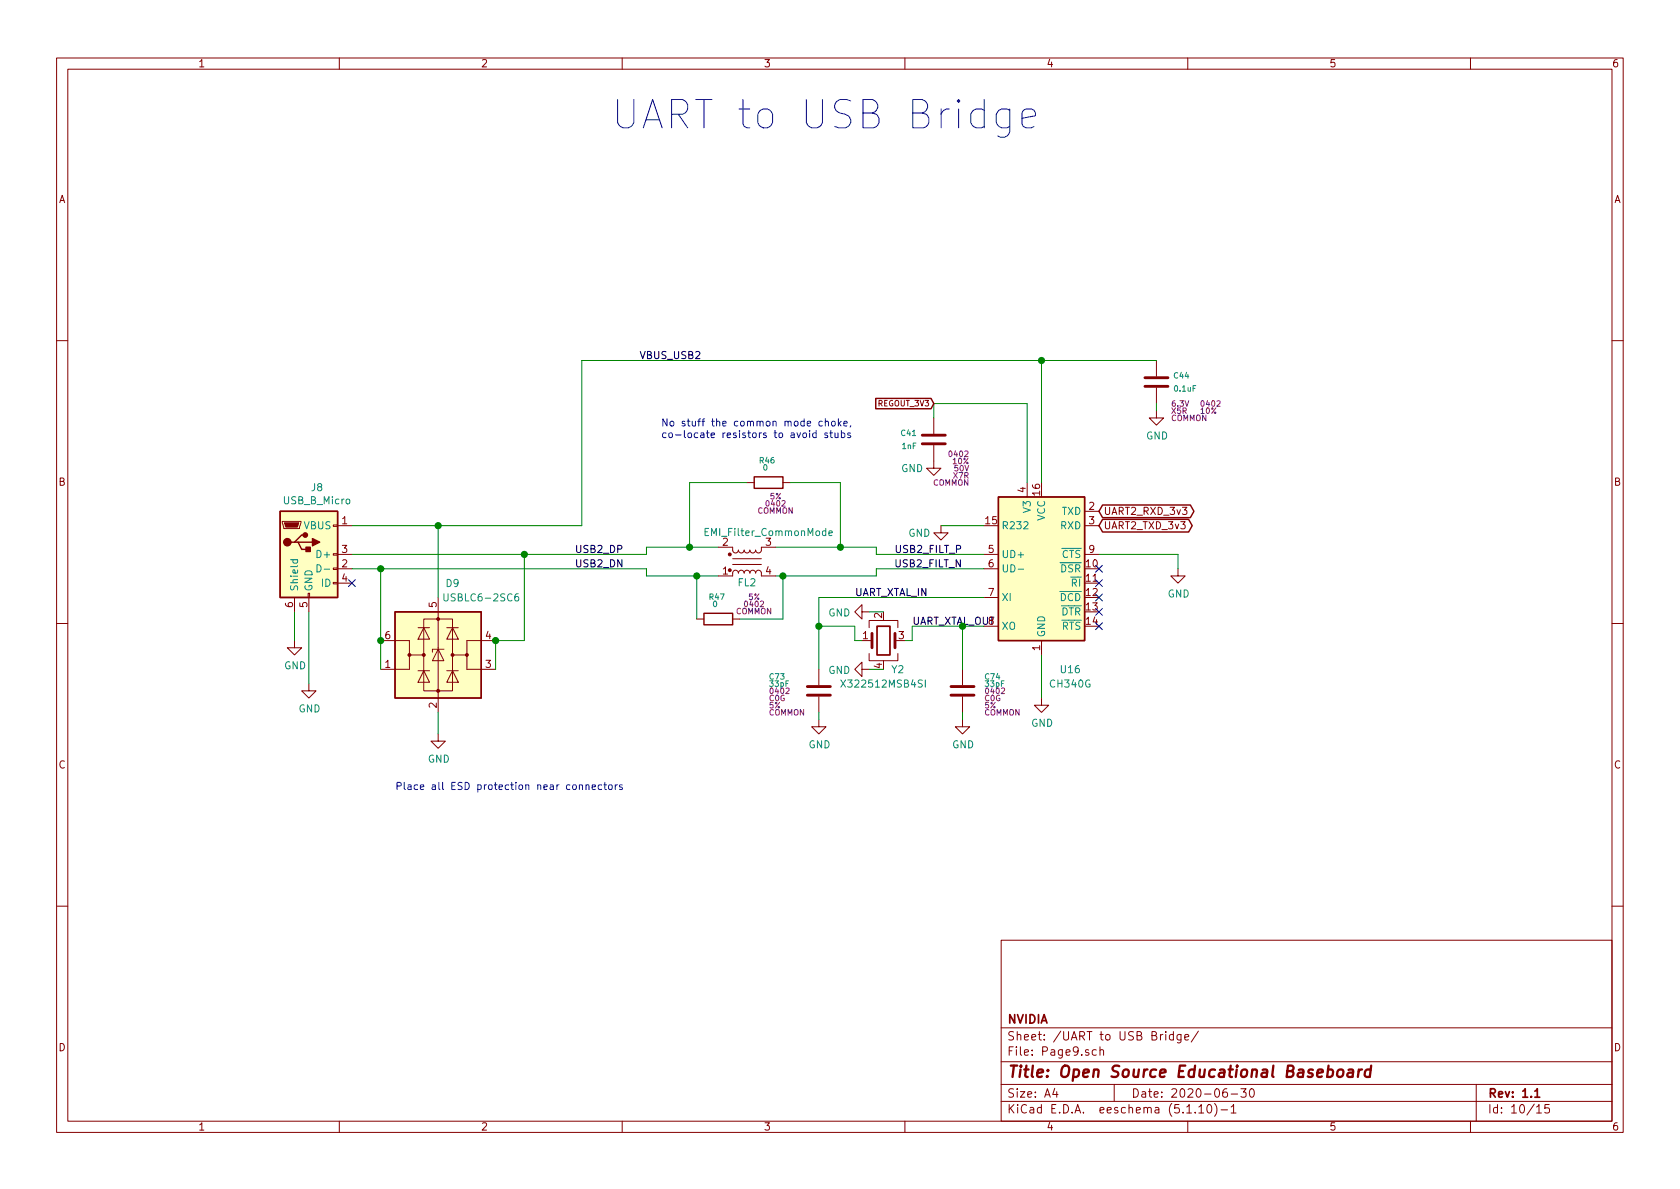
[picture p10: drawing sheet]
<svg xmlns="http://www.w3.org/2000/svg" width="297mm" height="210mm" viewBox="0 0 297 210" stroke-linecap="round" stroke-linejoin="round" font-family="sans-serif">
<g fill="none" stroke="#840000" stroke-width=".18">
<path d="M10 10.3h277v189.9h-277zM12 12.2h273v186.1h-273zM60 10.3v1.9M110 10.3v1.9M160 10.3v1.9M210 10.3v1.9M260 10.3v1.9M10 60.2h2M165.1 78.7v4.1h-1.3l1.3 1.3 1.3-1.3h-1.3M165.1 73.9v2.8M204.5 72.6v1.3h1.2l-1.2 1.3-1.3-1.3h1.3M204.5 63.7v2.8"/>
<path d="M204.5 68.6v2.8M285 60.2h2M49.9 92.2h3.3v.3l-.2 1h-2.8zM58.9 97.9h.8v.3h-.8zM58.9 92.8h.8v.3h-.8zM59.7 93h2.5M59.7 98h2.5M127 96.8h2.5l.1 .7 .4 .3 .4-.1 .2-.4 .1 .3 .3 .2 .4-.1 .2-.4 .1 .3 .3 .2 .4-.1 .2-.4 .3 .5 .5-.1 .2-.4 .2 .4 .4 .1 .4-.3v-.7h2.6M129.5 99.8h5.1M129.5 98.8h5.1M132.1 85.3h1.2M138.4 85.3h1.3"/>
<path d="M166.4 93v1.2h1.2l-1.2 1.3-1.3-1.3h1.3M174 98h2.5M181.6 85.3v2.6M191.8 90.4h2.5M191.8 93h2.5M191.8 98h2.5M10 110.3h2M52.1 113.3v1.2h1.2l-1.2 1.3-1.3-1.3h1.3M52.1 105.7v2.5M54.5 104.9h.2v.8h-.2zM54.6 105.7v2.5M58.9 103h.8v.2h-.8z"/>
<path d="M58.9 100.5h.8v.2h-.8zM59.7 100.6h2.5M59.7 103.1h2.5M67.3 113.3h5.1v2.5h2.5M72.4 115.8v2.6h-5.1M73.9 118.6h2M73.9 111h2M74.9 109.5h5.1v12.7h-5.1zM74.9 118.6l1 2h-2zM74.9 111l1 2h-2zM77.5 114.8l1 2h-2zM77.5 105.7v20.3"/>
<path d="M78.5 114.8h-2v.5M79 118.6h2M79 111h2M80 118.6l1 2h-2zM80 111l1 2h-2zM82.5 115.8v2.6h5.1M87.6 113.3h-5.1v2.5h-2.5M123.2 109.5h1.3M127 101.8h2.5l.1-.6 .3-.4 .5 .2 .2 .3 .1-.3 .3-.2 .4 .2 .2 .3 .1-.3 .3-.2 .4 .2 .2 .3 .1-.3 .3-.2 .4 .2 .2 .3 .2-.4 .4-.1 .4 .4v.6h2.6M129.5 109.5h1.3M144.8 118.4v2.8M152.4 108.2v-1.3l-1.3 1.3 1.3 1.3v-1.3h1.3"/>
<path d="M152.4 118.4v-1.3l-1.3 1.3 1.3 1.2v-1.2h1.3M153.7 115.6v1.2h5v-1.2M153.7 111v-1.3h5v1.3M153.7 113.3h.5M158.2 113.3h.5M170.2 118.4v2.8M174 100.6h2.5M174 105.7h2.5M184.1 113.3v2.5M208.3 100.6v1.2h1.2l-1.2 1.3-1.3-1.3h1.3M285 110.3h2M54.6 120.9v1.3h1.3l-1.3 1.2-1.3-1.2h1.3"/>
<path d="M77.5 129.8v1.3h1.2l-1.2 1.2-1.3-1.2h1.3M144.8 127.2v1.3h1.2l-1.2 1.3-1.3-1.3h1.3M144.8 123.2v2.8M170.2 127.2v1.3h1.2l-1.2 1.3-1.3-1.3h1.3M170.2 123.2v2.8M184.1 123.4v1.3h1.3l-1.3 1.3-1.2-1.3h1.2M10 160.2h2M177 166.3h108v32h-108zM285 160.2h2M60 198.3v1.9M110 198.3v1.9M160 198.3v1.9"/>
<path d="M177 194.8h108M177 191.8h108M177 187.8h108M177 181.8h108M186.5 192.5l-.4 1h1M186.8 193v1M193.8 185.7l-.4-.1-.3 .3 .1 .6 .2 .1 .4-.1M194.5 185.7l.2-.1 .3 .1 .1 .9M194.5 185.1v1.5M197 191.8v3M206.1 182.4v.2M206.1 182.9v1"/>
<path d="M207.5 183l-.5-.1-.2 .3v.6l.2 .1 .5-.1M207.5 182.4v1.5M208.8 182.9v1.4l-.3 .1-.3-.1M208.8 183l-.4-.1-.3 .3 .1 .6 .2 .1 .4-.1M209.5 183.4l.7-.1-.1-.3-.4-.1-.2 .2v.7h.6M210 198.3v1.9M211.3 196.7v.1M211.9 182.3l-1.3 2M212 195.8l.4-.5v1.5M212 196.8h.8M213.5 195.5l.2-.2a.81 .81 0 0 1 .6 .6 .81 .81 0 0 1-.3 .8l-.1 .1a.79 .79 0 0 1-.4-1.3zM214.8 195.1a1.79 1.79 0 0 1 0 2.3"/>
<path d="M215.9 196.3h1.1M216.9 192.5a.62 .62 0 0 0-.7 .7l.1 .7 .2 .1 .5-.1v-.5l-.1-.2-.4-.1-.3 .3M217.7 195.8l.4-.5v1.5M217.7 193.5h1.1M217.7 196.8h.8M219.4 192.5h.9l-.5 .6 .5 .1v.7l-.3 .1-.6-.1M221.1 192.6l.2-.1a.8 .8 0 0 1 .5 .8 .8 .8 0 0 1-.5 .7 1 1 0 0 1-.2-1.4zM260 198.3v1.9M261 191.8v6.5M271.7 195.8l.4-.5v1.5M271.7 196.8h.8M273.9 195.3h-.7l-.1 .7 .2-.1 .5 .1 .2 .2-.1 .5-.2 .1-.6-.1"/>
</g>
<path d="M155.1 110.7h2.3v5.1h-2.3zM271.4 193l.4-.5v1.5M271.4 194h.8" fill="none" stroke="#840000" stroke-width=".3"/>
<path d="M236.6 189.3a.53 .53 0 0 1 .5-.2 .53 .53 0 0 1 .4 .4v.6a.56 .56 0 0 1-.6 .4 .56 .56 0 0 1-.5-.4zM238.4 189.2h.8l-.1 1.2M239.2 189.6l-.6 .1a.4 .4 0 0 0-.4 .3 .4 .4 0 0 0 .3 .4l.6-.1M240.3 189.1l-.2 1.3M240.8 189.1a.54 .54 0 0 0-.6 .4M242.3 189.2a.68 .68 0 0 0-.9 .3l-.1 .6 .1 .2 .2 .1 .6-.1M242.4 188.4l-.2 2" fill="none" stroke="#840000" stroke-width=".41"/>
<path d="M163.1 78.5h4M163.1 77h4M202.4 68.3h4.1M202.4 66.8h4.1M154.2 112v2.5M158.2 112v2.5M142.7 122.9h4.1M142.7 121.4h4.1M168.1 122.9h4.1M168.1 121.4h4.1" fill="none" stroke="#840000" stroke-width=".51"/>
<path d="M51.4 99h1.2M51.8 99v.4l.2 .2 .6-.1v-.5M56.1 99.9a.64 .64 0 0 1 .7 .6 .64 .64 0 0 1-.7 .6zM146.6 94.3l.6-.1-.1-.3h-.4l-.1 .2v.6h.5M57.3 100.7h1M78.5 105v1l.2 .3 .4-.1 .1-.2v-1M91.6 105l-.4 .1a.87 .87 0 0 0 0 1.2l.5-.2v-.5l-.5-.1-.2 .2M180 100.7h1M148.7 120.2l.8 1.3M149.5 120.2l-.8 1.3M163.6 120.2v1.3" fill="none" stroke="#008484" stroke-width=".18"/>
<g fill="#ffffc2" stroke="#ffffc2" stroke-width=".18">
<path d="M176.5 87.9h15.3v25.4h-15.3z"/>
<path d="M69.8 108.2h15.3v15.2h-15.3z"/>
<path d="M49.5 90.4h10.2v15.3h-10.2z"/>
</g>
<path d="M154.8 70.5h9.8l.5 .9-.5 .9h-9.8zM49.5 90.4h10.2v15.3h-10.2zM52.1 95.9h.6l.6 1.2h1.3M52.7 95.9h2.5M54 94.6h-.7l-1.2 1.3h-.7M133.3 84.3h5.1v2.1h-5.1zM176.5 87.9h15.3v25.4h-15.3zM194.9 89.3h15.6l.6 1.1-.6 1.1h-15.6l-.6-1.1zM194.9 91.8h15.3l.6 1.2-.6 1.1h-15.3l-.6-1.1zM69.8 108.2h15.3v15.2h-15.3zM124.5 108.5h5v2h-5z" fill="none" stroke="#840000" stroke-width=".25"/>
<g fill="#840000" stroke="#840000" stroke-width=".18">
<path d="M50.3 92.5h2.5l-.2 .7h-2.1z"/>
<circle cx="129" cy="98" r=".25"/>
<circle cx="129" cy="100.8" r=".25"/>
<circle cx="72.4" cy="115.8" r=".25"/>
<circle cx="74.9" cy="115.8" r=".25"/>
<circle cx="77.5" cy="122.2" r=".25"/>
<circle cx="77.5" cy="109.5" r=".25"/>
<circle cx="80" cy="115.8" r=".25"/>
<circle cx="82.5" cy="115.8" r=".25"/>
</g>
<g fill="#840000" stroke="#840000" stroke-width=".25">
<path d="M54.1 96.8h.8v.7h-.8z"/>
<path d="M55.2 95.2l1.3 .7-1.3 .6z"/>
<circle cx="50.8" cy="95.9" r=".63"/>
<circle cx="54" cy="94.6" r=".38"/>
</g>
<g fill="none" stroke="#008400" stroke-width=".18">
<path d="M165.1 73.9v-2.5h16.5v13.9M184.1 63.7v21.6M204.5 63.7h-101.6v29.3h-40.7M204.5 71.4v1.2M77.5 93v12.7M92.7 98v15.3h-5.1v5.1M127 96.8h-12.7v1.2h-52.1M132.1 85.3h-10.2v11.5M137.2 96.8h17.7v1.2h19.1M139.7 85.3h8.9v11.5M166.4 93h7.6M194.3 98h14v2.6"/>
<path d="M52.1 108.2v5.1M54.6 108.2v12.7M62.2 100.6h52.1v1.2h12.7M67.3 100.6v17.8M123.2 101.8v7.7M138.4 101.8v7.7h-7.6M144.8 110.7h6.3v2.6h1.3M153.7 118.4h2.5M153.7 108.2h2.5M170.2 110.7v7.7M174 105.7h-29.2v12.7M174 100.6h-19.1v1.2h-17.7"/>
<path d="M174 110.7h-12.7v2.6h-1.3M184.1 115.8v7.6M77.5 126v3.8M144.8 126v1.2M170.2 126v1.2"/>
</g>
<g fill="none" stroke="#0000c2" stroke-width=".18">
<path d="M178.5 19.3v4a1.34 1.34 0 0 1-2.1 .7M178.5 19.5l-.4-.2h-1l-.5 .2-.5 .7v1.5l.5 .7 .5 .2h1l.4-.2M180.7 20.9l2.4-.4v-.5l-.3-.5-.5-.2h-.9l-.5 .2-.2 .5v1.9l.2 .5 .5 .2h.9l.5-.2M143.2 76.5v.9M144.3 76.6l-.4-.1-.2 .3 .1 .5h.5M144.3 76.1v1.3M145.4 74.5h-.4l-.2 .2 .1 .6h.5M145.9 74.6l.2-.1h.3l.1 .8M145.9 74.1v1.2M146.3 76.6l-.3-.1-.2 .2 .1 .2 .4 .1v.3h-.5M146.7 76.5h.5M146.9 76.1v1.1l.3 .2"/>
<path d="M147.1 74.5h.3l.2 .1v.7h-.3l-.3-.2zM147.6 76.5l.1 .8 .3 .1 .2-.1M148.2 76.5v.9M148.2 74.1v1.2M148.4 74.8l.3 .5M148.7 74.5l-.5 .5M148.8 76.6l.3-.1 .3 .3-.1 .5h-.5M148.8 76.1v1.3M149.2 74.9l.6-.1-.1-.3h-.3l-.2 .2 .1 .6h.4M150.3 76.6l-.3-.1-.1 .2v.2l.4 .1v.3h-.4M150.4 75.3l-.1 .2M102.4 138.9l.2-.1h.3l.1 .8"/>
<path d="M103.6 138.9l.2-.1h.3v.8M103.6 138.8v.8M104.7 139.2l.6-.1-.1-.3h-.3l-.2 .2v.6h.5M106.4 138.8h-.4l-.2 .2 .1 .6h.5M106.8 138.8h.4M106.9 138.3v1.1l.3 .2M107.6 138.9l.2-.1 .4 .1 .1 .5-.2 .2h-.3l-.2-.1zM108.8 138.8v.8M109.2 138.8l-.4 .2M110 138.8h-.3l-.2 .2 .1 .1 .4 .2v.3h-.5"/>
</g>
<g fill="#008400" stroke="#008400" stroke-width=".25">
<circle cx="123.2" cy="101.8" r=".51"/>
<circle cx="144.8" cy="110.7" r=".51"/>
<circle cx="184.2" cy="63.7" r=".51"/>
<circle cx="67.3" cy="113.3" r=".51"/>
<circle cx="138.4" cy="101.8" r=".51"/>
<circle cx="77.5" cy="93" r=".51"/>
<circle cx="92.7" cy="98" r=".51"/>
<circle cx="87.6" cy="113.3" r=".51"/>
<circle cx="148.6" cy="96.8" r=".51"/>
<circle cx="67.3" cy="100.6" r=".51"/>
<circle cx="121.9" cy="96.8" r=".51"/>
</g>
<path d="M193.7 100l1.2 1.2M194.9 100l-1.2 1.2M61.6 102.5l1.2 1.2M62.8 102.5l-1.2 1.2M193.7 102.5l1.2 1.2M193.7 105l1.2 1.3M193.7 107.6l1.2 1.2M193.7 110.1l1.2 1.2M194.9 102.5l-1.2 1.2M194.9 105l-1.2 1.3M194.9 107.6l-1.2 1.2M194.9 110.1l-1.2 1.2" fill="none" stroke="#000084" stroke-width=".18"/>
<text font-size="7" fill="#0000c2" x="107.9" y="22.9">UART to USB Bridge</text>
<text font-size="2.8" fill="#840000" x="178" y="190.5">Title: Open Source Educational Baseboard</text>
<g font-size="2.1" fill="#840000">
<text x="178" y="184">Sheet: /UART to USB Bridge/</text>
<text x="178" y="181">NVIDIA</text>
<text x="178" y="186.7">File: Page9.sch</text>
<text x="178" y="196.9">KiCad E.D.A. eeschema (5.1.10)-1</text>
<text x="178" y="194.1">Size: A4</text>
<text x="200" y="194.1">Date: 2020-06-30</text>
<text x="263" y="194.1">Rev: 1.1</text>
<text x="263" y="196.9">Id: 10/15</text>
</g>
<g font-size="1.8" fill="#840000">
<text x="35" y="11.9">1</text>
<text x="85" y="11.9">2</text>
<text x="135" y="11.9">3</text>
<text x="185" y="11.9">4</text>
<text x="235" y="11.9">5</text>
<text x="285" y="11.9">6</text>
<text x="10.4" y="35.9">A</text>
<text x="285.4" y="35.9">A</text>
<text x="10.4" y="85.9">B</text>
<text x="181.4" y="87.1" transform="rotate(-90 181.4 87.1)">4</text>
<text x="183.9" y="87.6" transform="rotate(-90 183.9 87.6)">16</text>
<text x="285.4" y="85.9">B</text>
<text x="60.5" y="92.7">1</text>
<text x="174.3" y="92.7">15</text>
<text x="192.6" y="90.2">2</text>
<text x="192.6" y="92.7">3</text>
<text x="195.1" y="91.1">UART2_RXD_3v3</text>
<text x="195.1" y="93.6">UART2_TXD_3v3</text>
<text x="60.5" y="100.3">2</text>
<text x="60.5" y="97.8">3</text>
<text x="127.8" y="101.6">1</text>
<text x="135.4" y="96.5">3</text>
<text x="135.4" y="101.6">4</text>
<text x="174.8" y="97.8">5</text>
<text x="174.8" y="100.3">6</text>
<text x="192.1" y="100.3">10</text>
<text x="192.6" y="97.8">9</text>
<text x="51.8" y="107.4" transform="rotate(-90 51.8 107.4)">6</text>
<text x="54.4" y="107.4" transform="rotate(-90 54.4 107.4)">5</text>
<text x="60.5" y="102.9">4</text>
<text x="77.2" y="107.4" transform="rotate(-90 77.2 107.4)">5</text>
<text x="174.8" y="105.4">7</text>
<text x="192.1" y="102.9">11</text>
<text x="192.1" y="105.4">12</text>
<text x="192.1" y="107.9">13</text>
<text x="68.1" y="113">6</text>
<text x="85.9" y="113">4</text>
<text x="152.6" y="113">1</text>
<text x="156" y="109.3" transform="rotate(-90 156 109.3)">2</text>
<text x="158.9" y="113">3</text>
<text x="192.1" y="110.5">14</text>
<text x="68.1" y="118.1">1</text>
<text x="85.9" y="118.1">3</text>
<text x="156" y="118.2" transform="rotate(-90 156 118.2)">4</text>
<text x="183.9" y="115" transform="rotate(-90 183.9 115)">1</text>
<text x="77.2" y="125.2" transform="rotate(-90 77.2 125.2)">2</text>
<text x="10.4" y="135.9">C</text>
<text x="285.4" y="135.9">C</text>
<text x="10.4" y="185.9">D</text>
<text x="285.4" y="185.9">D</text>
<text x="35" y="199.9">1</text>
<text x="85" y="199.9">2</text>
<text x="135" y="199.9">3</text>
<text x="185" y="199.9">4</text>
<text x="235" y="199.9">5</text>
<text x="285" y="199.9">6</text>
</g>
<g font-size="1.8">
<text x="113" y="63.5">VBUS_USB2</text>
<text x="101.6" y="97.8">USB2_DP</text>
<text x="101.6" y="100.3">USB2_DN</text>
<text x="158.5" y="100.3">USB2_FILT_N</text>
<text x="158.6" y="97.8">USB2_FILT_P</text>
<text x="151.1" y="105.4">UART_XTAL_IN</text>
<text x="174.8" y="110.5">8</text>
</g>
<g font-size="1.8" fill="#0000c2">
<text x="116.8" y="75.4">No stuff the common mode choke,</text>
<text x="116.8" y="77.5">co-locate resistors to avoid stubs</text>
<text x="69.8" y="139.7">Place all ESD protection near connectors</text>
</g>
<g font-size="1.8" fill="#008484">
<text x="202.6" y="77.7">GND</text>
<text x="159.3" y="83.5">GND</text>
<text x="50.2" y="89.2">USB_B_Micro</text>
<text x="55.1" y="86.9">J8</text>
<text x="53.8" y="93.6">VBUS</text>
<text x="125" y="94.8">EMI_Filter_CommonMode</text>
<text x="160.6" y="94.9">GND</text>
<text x="177" y="93.6">R232</text>
<text x="182.2" y="90.5" transform="rotate(-90 182.2 90.5)">V3</text>
<text x="184.8" y="92.1" transform="rotate(-90 184.8 92.1)">VCC</text>
<text x="187.5" y="93.6">RXD</text>
<text x="187.7" y="91.1">TXD</text>
<text x="56.4" y="98.7">D+</text>
<text x="127.8" y="96.5">2</text>
<text x="177" y="98.7">UD+</text>
<text x="177" y="101.2">UD-</text>
<text x="187.5" y="101.2">DSR</text>
<text x="187.7" y="98.7">CTS</text>
<text x="52.7" y="104.6" transform="rotate(-90 52.7 104.6)">Shield</text>
<text x="55.2" y="104.6" transform="rotate(-90 55.2 104.6)">GND</text>
<text x="56.9" y="103.8">ID</text>
<text x="78.9" y="103.8">D9</text>
<text x="79" y="106.3">USBLC6-2SC6</text>
<text x="130.5" y="103.7">FL2</text>
<text x="177" y="106.3">XI</text>
<text x="187.4" y="106.3">DCD</text>
<text x="189.5" y="103.8">RI</text>
<text x="206.5" y="105.7">GND</text>
<text x="146.5" y="109">GND</text>
<text x="177" y="111.4">XO</text>
<text x="184.8" y="112.8" transform="rotate(-90 184.8 112.8)">GND</text>
<text x="187.6" y="108.8">DTR</text>
<text x="187.7" y="111.4">RTS</text>
<text x="50.2" y="118.4">GND</text>
<text x="146.5" y="119.2">GND</text>
<text x="157.7" y="119">Y2</text>
<text x="187.6" y="119">U16</text>
<text x="52.8" y="126">GND</text>
<text x="149.4" y="121.6">X322512MSB4SI</text>
<text x="185.8" y="121.6">CH340G</text>
<text x="182.3" y="128.5">GND</text>
<text x="75.6" y="134.9">GND</text>
<text x="143" y="132.3">GND</text>
<text x="168.4" y="132.3">GND</text>
</g>
<text font-size="1.8" fill="#008400" x="161.3" y="110.5">UART_XTAL_OUT</text>
<text font-size="1.4" fill="#840000" x="155.3" y="71.9">REGOUT_3V3</text>
<g font-size="1.4" fill="#840084">
<text x="207.3" y="71.9">6.3V</text>
<text x="212.5" y="71.9">0402</text>
<text x="207.1" y="74.4">COMMON</text>
<text x="207.2" y="73.2">X5R</text>
<text x="212.3" y="73.2">10%</text>
<text x="167.9" y="80.8">0402</text>
<text x="168.5" y="82.1">10%</text>
<text x="168.8" y="83.3">50V</text>
<text x="135.6" y="89.6">0402</text>
<text x="136.2" y="88.3">5%</text>
<text x="165" y="85.9">COMMON</text>
<text x="168.6" y="84.6">X7R</text>
<text x="133.9" y="90.8">COMMON</text>
<text x="131.8" y="107.3">0402</text>
<text x="132.4" y="106.1">5%</text>
<text x="130.1" y="108.6">COMMON</text>
<text x="136" y="124">C0G</text>
<text x="136" y="125.2">5%</text>
<text x="136.3" y="122.7">0402</text>
<text x="174.1" y="124">C0G</text>
<text x="174.1" y="125.2">5%</text>
<text x="174.4" y="122.7">0402</text>
<text x="135.9" y="126.5">COMMON</text>
<text x="174" y="126.5">COMMON</text>
</g>
<g font-size="1.4" fill="#008484">
<text x="207.6" y="66.9">C44</text>
<text x="207.7" y="69.2">0.1uF</text>
<text x="159.4" y="77.1">C41</text>
<text x="134.4" y="81.9">R46</text>
<text x="135" y="83.2">0</text>
<text x="159.5" y="79.4">1nF</text>
<text x="125.5" y="106.1">R47</text>
<text x="126.1" y="107.3">0</text>
<text x="136.1" y="120.2">C73</text>
<text x="136.2" y="121.4">33pF</text>
<text x="174.2" y="120.2">C74</text>
<text x="174.3" y="121.4">33pF</text>
</g>
</svg>
